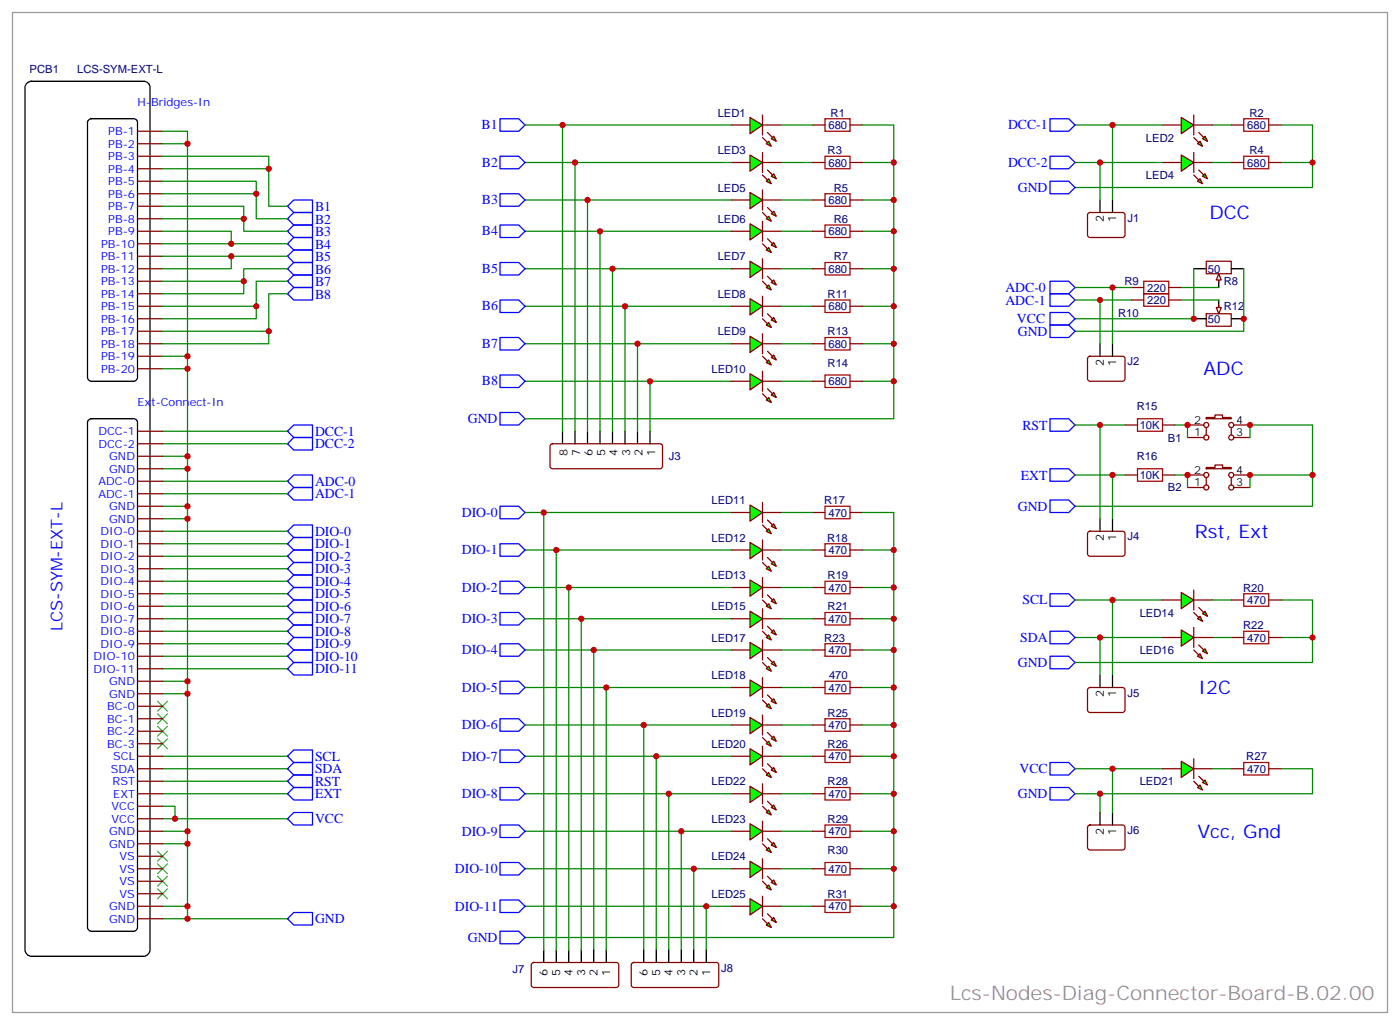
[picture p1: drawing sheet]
<svg xmlns="http://www.w3.org/2000/svg" width="395mm" height="289mm" viewBox="0 0 395 289" stroke-linecap="round" stroke-linejoin="round" font-family="sans-serif">
<path d="M141.1 33.5h5.3l1.8 1.8-1.8 1.7h-5.3zM296.3 79.4h5.3l1.8 1.7-1.8 1.8h-5.3zM296.3 82.9h5.3l1.8 1.8-1.8 1.7h-5.3zM296.3 118.2h5.3l1.8 1.7-1.8 1.8h-5.3zM296.3 132.3h5.3l1.8 1.8-1.8 1.7h-5.3zM296.3 215.2h5.3l1.8 1.8-1.8 1.7h-5.3zM296.3 222.2h5.3l1.8 1.8-1.8 1.8h-5.3z" fill="none" stroke="#00f" stroke-width=".35"/>
<path d="M148.2 35.3h58.2M303.4 217h24.7M310.4 224v5.3" fill="none" stroke="#008700" stroke-width=".35"/>
<path d="M206.4 35.3h5.3M215.2 35.3h5.3" fill="none" stroke="#870000" stroke-width=".35"/>
<g fill="#0f0" stroke="#870000" stroke-width=".35">
<path d="M217.7 39.2l.7-.7 .7 1.4z"/>
<path d="M216.3 40.6l.7-.7 .7 1.4z"/>
</g>
<g fill="#870000" stroke="#870000" stroke-width=".35">
<path d="M216.6 37.4l1.4 1.4z"/>
<path d="M215.2 38.8l1.4 1.4z"/>
</g>
<path d="M215.2 32.5v5.6z" fill="#f00" stroke="#870000" stroke-width=".35"/>
<path d="M211.7 33.2l3.5 2.1-3.5 2.4z" fill="#0f0" stroke="#870000" stroke-width=".35"/>
<path d="M232.8 33.5h7.1v3.5h-7.1z" fill="none" stroke="#a10000" stroke-width=".35"/>
<path d="M229.3 35.3h3.5M239.9 35.3h3.5M206.4 45.9h5.3M215.2 45.9h5.3M155.5 125.4l.4-.2h30.4l.5 .2 .2 .5v5.7l-.3 .5-.4 .2h-30.4l-.5-.2-.2-.5v-5.7z" fill="none" stroke="#870000" stroke-width=".35"/>
<path d="M158.7 35.3v86.4M220.5 35.3h8.8" fill="none" stroke="#008700" stroke-width=".35"/>
<path d="M158.7 121.7v3.5M162.3 121.7v3.5M165.8 121.7v3.5M169.3 121.7v3.5M172.9 121.7v3.5M176.4 121.7v3.5M179.9 121.7v3.5M183.4 121.7v3.5" fill="none" stroke="#000" stroke-width=".35"/>
<g fill="#0f0" stroke="#870000" stroke-width=".35">
<path d="M217.7 49.7l.7-.7 .7 1.4z"/>
<path d="M216.3 51.2l.7-.8 .7 1.5z"/>
</g>
<g fill="#870000" stroke="#870000" stroke-width=".35">
<path d="M216.6 48l1.4 1.4z"/>
<path d="M215.2 49.4l1.4 1.4z"/>
</g>
<path d="M215.2 43v5.7z" fill="#f00" stroke="#870000" stroke-width=".35"/>
<path d="M211.7 43.7l3.5 2.2-3.5 2.4z" fill="#0f0" stroke="#870000" stroke-width=".35"/>
<path d="M148.2 45.9h58.2" fill="none" stroke="#008700" stroke-width=".35"/>
<path d="M206.4 56.4h5.3M215.2 56.4h5.3" fill="none" stroke="#870000" stroke-width=".35"/>
<g fill="#0f0" stroke="#870000" stroke-width=".35">
<path d="M217.7 60.3l.7-.7 .7 1.4z"/>
<path d="M216.3 61.7l.7-.7 .7 1.4z"/>
</g>
<g fill="#870000" stroke="#870000" stroke-width=".35">
<path d="M216.6 58.6l1.4 1.4z"/>
<path d="M215.2 60l1.4 1.4z"/>
</g>
<path d="M215.2 53.6v5.7z" fill="#f00" stroke="#870000" stroke-width=".35"/>
<path d="M211.7 54.3l3.5 2.1-3.5 2.5z" fill="#0f0" stroke="#870000" stroke-width=".35"/>
<path d="M148.2 56.4h58.2M148.2 65.3h58.2" fill="none" stroke="#008700" stroke-width=".35"/>
<path d="M206.4 65.3h5.3M215.2 65.3h5.3" fill="none" stroke="#870000" stroke-width=".35"/>
<g fill="#0f0" stroke="#870000" stroke-width=".35">
<path d="M217.7 69.1l.7-.7 .7 1.5z"/>
<path d="M216.3 70.6l.7-.7 .7 1.4z"/>
</g>
<g fill="#870000" stroke="#870000" stroke-width=".35">
<path d="M216.6 67.4l1.4 1.4z"/>
<path d="M215.2 68.8l1.4 1.4z"/>
</g>
<path d="M215.2 62.4v5.7z" fill="#f00" stroke="#870000" stroke-width=".35"/>
<path d="M211.7 63.1l3.5 2.2-3.5 2.4z" fill="#0f0" stroke="#870000" stroke-width=".35"/>
<path d="M148.2 75.8h58.2" fill="none" stroke="#008700" stroke-width=".35"/>
<path d="M206.4 75.8h5.3M215.2 75.8h5.3" fill="none" stroke="#870000" stroke-width=".35"/>
<g fill="#0f0" stroke="#870000" stroke-width=".35">
<path d="M217.7 79.7l.7-.7 .7 1.4z"/>
<path d="M216.3 81.1l.7-.7 .7 1.4z"/>
</g>
<g fill="#870000" stroke="#870000" stroke-width=".35">
<path d="M216.6 78l1.4 1.4z"/>
<path d="M215.2 79.4l1.4 1.4z"/>
</g>
<path d="M215.2 73v5.7z" fill="#f00" stroke="#870000" stroke-width=".35"/>
<path d="M211.7 73.7l3.5 2.1-3.5 2.5z" fill="#0f0" stroke="#870000" stroke-width=".35"/>
<path d="M148.2 86.4h58.2" fill="none" stroke="#008700" stroke-width=".35"/>
<path d="M206.4 86.4h5.3M215.2 86.4h5.3" fill="none" stroke="#870000" stroke-width=".35"/>
<g fill="#0f0" stroke="#870000" stroke-width=".35">
<path d="M218.4 89.6l.7 1.4-1.4-.7z"/>
<path d="M216.3 91.7l.7-.7 .7 1.4z"/>
</g>
<g fill="#870000" stroke="#870000" stroke-width=".35">
<path d="M216.6 88.5l1.4 1.5z"/>
<path d="M215.2 90l1.4 1.4z"/>
</g>
<path d="M215.2 83.6v5.7z" fill="#f00" stroke="#870000" stroke-width=".35"/>
<path d="M211.7 84.3l3.5 2.1-3.5 2.5z" fill="#0f0" stroke="#870000" stroke-width=".35"/>
<path d="M148.2 97h58.2" fill="none" stroke="#008700" stroke-width=".35"/>
<path d="M206.4 97h5.3M215.2 97h5.3" fill="none" stroke="#870000" stroke-width=".35"/>
<g fill="#0f0" stroke="#870000" stroke-width=".35">
<path d="M217.7 100.9l.7-.7 .7 1.4z"/>
<path d="M216.3 102.3l.7-.7 .7 1.4z"/>
</g>
<g fill="#870000" stroke="#870000" stroke-width=".35">
<path d="M216.6 99.1l1.4 1.4z"/>
<path d="M215.2 100.5l1.4 1.5z"/>
</g>
<path d="M215.2 94.2v5.6z" fill="#f00" stroke="#870000" stroke-width=".35"/>
<path d="M211.7 94.9l3.5 2.1-3.5 2.5z" fill="#0f0" stroke="#870000" stroke-width=".35"/>
<path d="M148.2 107.6h58.2" fill="none" stroke="#008700" stroke-width=".35"/>
<path d="M206.4 107.6h5.3M215.2 107.6h5.3" fill="none" stroke="#870000" stroke-width=".35"/>
<g fill="#0f0" stroke="#870000" stroke-width=".35">
<path d="M217.7 111.5l.7-.7 .7 1.4z"/>
<path d="M216.3 112.9l.7-.7 .7 1.4z"/>
</g>
<g fill="#870000" stroke="#870000" stroke-width=".35">
<path d="M216.6 109.7l1.4 1.4z"/>
<path d="M215.2 111.1l1.4 1.4z"/>
</g>
<path d="M215.2 104.8v5.6z" fill="#f00" stroke="#870000" stroke-width=".35"/>
<path d="M211.7 105.5l3.5 2.1-3.5 2.5z" fill="#0f0" stroke="#870000" stroke-width=".35"/>
<g fill="none" stroke="#008700" stroke-width=".35">
<path d="M162.3 45.9v75.8M165.8 56.4v65.3M220.5 45.9h8.8M220.5 56.4h8.8M169.3 65.3v56.4M172.9 75.8v45.9M220.5 65.3h8.8M220.5 75.8h8.8M176.4 86.4v35.3M179.9 97v24.7M220.5 86.4h8.8M220.5 97h8.8"/>
<path d="M183.4 107.6v14.1M220.5 107.6h8.8M220.5 194h8.8M181.7 204.6v63.5M185.2 213.4v54.7M220.5 213.4h8.8M220.5 204.6h8.8M188.7 224v44.1M192.3 234.6v33.5M220.5 234.6h8.8M220.5 224h8.8M195.8 245.2v22.9"/>
<path d="M199.3 255.8v12.3M220.5 255.8h8.8M220.5 245.2h8.8"/>
</g>
<path d="M206.4 255.8h5.3M215.2 255.8h5.3" fill="none" stroke="#870000" stroke-width=".35"/>
<g fill="#0f0" stroke="#870000" stroke-width=".35">
<path d="M217.7 259.6l.7-.7 .7 1.5z"/>
<path d="M216.3 261.1l.7-.7 .7 1.4z"/>
</g>
<g fill="#870000" stroke="#870000" stroke-width=".35">
<path d="M216.6 257.9l1.4 1.4z"/>
<path d="M215.2 259.3l1.4 1.4z"/>
</g>
<path d="M215.2 252.9v5.7z" fill="#f00" stroke="#870000" stroke-width=".35"/>
<path d="M211.7 253.6l3.5 2.2-3.5 2.4z" fill="#0f0" stroke="#870000" stroke-width=".35"/>
<path d="M148.2 255.8h58.2" fill="none" stroke="#008700" stroke-width=".35"/>
<path d="M141.1 254h5.3l1.8 1.8-1.8 1.7h-5.3z" fill="none" stroke="#00f" stroke-width=".35"/>
<path d="M206.4 245.2h5.3M215.2 245.2h5.3" fill="none" stroke="#870000" stroke-width=".35"/>
<g fill="#0f0" stroke="#870000" stroke-width=".35">
<path d="M217.7 249.1l.7-.7 .7 1.4z"/>
<path d="M217 249.8l.7 1.4-1.4-.7z"/>
</g>
<g fill="#870000" stroke="#870000" stroke-width=".35">
<path d="M216.6 247.3l1.4 1.4z"/>
<path d="M215.2 248.7l1.4 1.4z"/>
</g>
<path d="M215.2 242.4v5.6z" fill="#f00" stroke="#870000" stroke-width=".35"/>
<path d="M211.7 243.1l3.5 2.1-3.5 2.5z" fill="#0f0" stroke="#870000" stroke-width=".35"/>
<path d="M148.2 245.2h58.2" fill="none" stroke="#008700" stroke-width=".35"/>
<path d="M141.1 243.4h5.3l1.8 1.8-1.8 1.7h-5.3z" fill="none" stroke="#00f" stroke-width=".35"/>
<path d="M206.4 234.6h5.3M215.2 234.6h5.3" fill="none" stroke="#870000" stroke-width=".35"/>
<g fill="#0f0" stroke="#870000" stroke-width=".35">
<path d="M217.7 238.5l.7-.7 .7 1.4z"/>
<path d="M216.3 239.9l.7-.7 .7 1.4z"/>
</g>
<g fill="#870000" stroke="#870000" stroke-width=".35">
<path d="M216.6 236.7l1.4 1.4z"/>
<path d="M215.2 238.1l1.4 1.4z"/>
</g>
<path d="M215.2 231.8v5.6z" fill="#f00" stroke="#870000" stroke-width=".35"/>
<path d="M211.7 232.5l3.5 2.1-3.5 2.5z" fill="#0f0" stroke="#870000" stroke-width=".35"/>
<path d="M148.2 234.6h58.2" fill="none" stroke="#008700" stroke-width=".35"/>
<path d="M141.1 232.8h5.3l1.8 1.8-1.8 1.8h-5.3z" fill="none" stroke="#00f" stroke-width=".35"/>
<path d="M206.4 224h5.3M215.2 224h5.3" fill="none" stroke="#870000" stroke-width=".35"/>
<g fill="#0f0" stroke="#870000" stroke-width=".35">
<path d="M217.7 227.9l.7-.7 .7 1.4z"/>
<path d="M216.3 229.3l.7-.7 .7 1.4z"/>
</g>
<g fill="#870000" stroke="#870000" stroke-width=".35">
<path d="M216.6 226.1l1.4 1.4z"/>
<path d="M215.2 227.5l1.4 1.5z"/>
</g>
<path d="M215.2 221.2v5.6z" fill="#f00" stroke="#870000" stroke-width=".35"/>
<path d="M211.7 221.9l3.5 2.1-3.5 2.5z" fill="#0f0" stroke="#870000" stroke-width=".35"/>
<path d="M148.2 224h58.2" fill="none" stroke="#008700" stroke-width=".35"/>
<path d="M141.1 222.2h5.3l1.8 1.8-1.8 1.8h-5.3z" fill="none" stroke="#00f" stroke-width=".35"/>
<path d="M206.4 213.4h5.3M215.2 213.4h5.3" fill="none" stroke="#870000" stroke-width=".35"/>
<g fill="#0f0" stroke="#870000" stroke-width=".35">
<path d="M218.4 216.6l.7 1.4-1.4-.7z"/>
<path d="M217 218l.7 1.4-1.4-.7z"/>
</g>
<g fill="#870000" stroke="#870000" stroke-width=".35">
<path d="M216.6 215.5l1.4 1.5z"/>
<path d="M215.2 217l1.4 1.4z"/>
</g>
<path d="M215.2 210.6v5.7z" fill="#f00" stroke="#870000" stroke-width=".35"/>
<path d="M211.7 211.3l3.5 2.1-3.5 2.5z" fill="#0f0" stroke="#870000" stroke-width=".35"/>
<path d="M148.2 213.4h58.2M148.2 204.6h58.2" fill="none" stroke="#008700" stroke-width=".35"/>
<path d="M141.1 211.7h5.3l1.8 1.7-1.8 1.8h-5.3zM141.1 202.8h5.3l1.8 1.8-1.8 1.8h-5.3z" fill="none" stroke="#00f" stroke-width=".35"/>
<path d="M206.4 204.6h5.3M215.2 204.6h5.3" fill="none" stroke="#870000" stroke-width=".35"/>
<g fill="#0f0" stroke="#870000" stroke-width=".35">
<path d="M218.4 207.8l.7 1.4-1.4-.7z"/>
<path d="M216.3 209.9l.7-.7 .7 1.4z"/>
</g>
<g fill="#870000" stroke="#870000" stroke-width=".35">
<path d="M216.6 206.7l1.4 1.4z"/>
<path d="M215.2 208.1l1.4 1.5z"/>
</g>
<path d="M215.2 201.8v5.6z" fill="#f00" stroke="#870000" stroke-width=".35"/>
<path d="M211.7 202.5l3.5 2.1-3.5 2.5z" fill="#0f0" stroke="#870000" stroke-width=".35"/>
<path d="M141.1 192.3h5.3l1.8 1.7-1.8 1.8h-5.3z" fill="none" stroke="#00f" stroke-width=".35"/>
<path d="M148.2 194h58.2" fill="none" stroke="#008700" stroke-width=".35"/>
<path d="M206.4 194h5.3M215.2 194h5.3" fill="none" stroke="#870000" stroke-width=".35"/>
<g fill="#0f0" stroke="#870000" stroke-width=".35">
<path d="M217.7 197.9l.7-.7 .7 1.4z"/>
<path d="M216.3 199.3l.7-.7 .7 1.4z"/>
</g>
<g fill="#870000" stroke="#870000" stroke-width=".35">
<path d="M216.6 196.1l1.4 1.5z"/>
<path d="M215.2 197.6l1.4 1.4z"/>
</g>
<path d="M215.2 191.2v5.7z" fill="#f00" stroke="#870000" stroke-width=".35"/>
<path d="M211.7 191.9l3.5 2.1-3.5 2.5z" fill="#0f0" stroke="#870000" stroke-width=".35"/>
<path d="M167.6 183.4v84.7M220.5 183.4h8.8M243.4 183.4h8.8v81.2h-104" fill="none" stroke="#008700" stroke-width=".35"/>
<path d="M232.8 181.7h7.1v3.5h-7.1z" fill="none" stroke="#a10000" stroke-width=".35"/>
<path d="M206.4 183.4h5.3M215.2 183.4h5.3M229.3 183.4h3.5M239.9 183.4h3.5" fill="none" stroke="#870000" stroke-width=".35"/>
<g fill="#0f0" stroke="#870000" stroke-width=".35">
<path d="M217.7 187.3l.7-.7 .7 1.4z"/>
<path d="M216.3 188.7l.7-.7 .7 1.4z"/>
</g>
<g fill="#870000" stroke="#870000" stroke-width=".35">
<path d="M216.6 185.6l1.4 1.4z"/>
<path d="M215.2 187l1.4 1.4z"/>
</g>
<path d="M215.2 180.6v5.7z" fill="#f00" stroke="#870000" stroke-width=".35"/>
<path d="M211.7 181.3l3.5 2.1-3.5 2.5z" fill="#0f0" stroke="#870000" stroke-width=".35"/>
<path d="M148.2 183.4h58.2" fill="none" stroke="#008700" stroke-width=".35"/>
<path d="M141.1 181.7h5.3l1.8 1.7-1.8 1.8h-5.3z" fill="none" stroke="#00f" stroke-width=".35"/>
<path d="M336.9 75.8h3.5M344 77.6v3.5M347.5 75.8h3.5" fill="none" stroke="#000" stroke-width=".35"/>
<path d="M340.4 73.7h7.1v3.6h-7.1zM344 78v1.7" fill="none" stroke="#870000" stroke-width=".35"/>
<path d="M344 77.3l.7 1.7h-1.4z" fill="#f0f0f0" stroke="#870000" stroke-width=".35"/>
<path d="M336.9 90h3.5M344 84.7v3.5M347.5 90h3.5" fill="none" stroke="#000" stroke-width=".35"/>
<path d="M340.4 88.5h7.1v3.6h-7.1zM344 86.1v1.7" fill="none" stroke="#870000" stroke-width=".35"/>
<path d="M343.3 86.8h1.4l-.7 1.7z" fill="#f0f0f0" stroke="#870000" stroke-width=".35"/>
<path d="M296.3 44.1h5.3l1.8 1.8-1.8 1.7h-5.3z" fill="none" stroke="#00f" stroke-width=".35"/>
<path d="M342.2 35.3h5.3" fill="none" stroke="#008700" stroke-width=".35"/>
<path d="M351 33.5h7.1v3.5h-7.1z" fill="none" stroke="#a10000" stroke-width=".35"/>
<path d="M328.1 35.3h5.3M336.9 35.3h5.3M347.5 35.3h3.5M358.1 35.3h3.5" fill="none" stroke="#870000" stroke-width=".35"/>
<g fill="#0f0" stroke="#870000" stroke-width=".35">
<path d="M340.1 38.5l.7 1.4-1.4-.7z"/>
<path d="M338 40.6l.7-.7 .7 1.4z"/>
</g>
<g fill="#870000" stroke="#870000" stroke-width=".35">
<path d="M338.3 37.4l1.4 1.4z"/>
<path d="M336.9 38.8l1.4 1.4z"/>
</g>
<path d="M336.9 32.5v5.6z" fill="#f00" stroke="#870000" stroke-width=".35"/>
<path d="M333.4 33.2l3.5 2.1-3.5 2.4z" fill="#0f0" stroke="#870000" stroke-width=".35"/>
<path d="M303.4 35.3h24.7" fill="none" stroke="#008700" stroke-width=".35"/>
<path d="M296.3 33.5h5.3l1.8 1.8-1.8 1.7h-5.3z" fill="none" stroke="#00f" stroke-width=".35"/>
<path d="M328.1 45.9h5.3M336.9 45.9h5.3M307.2 60.2l.4-.2h9.5l.4 .7-.1 5.9-.6 .4h-9.5l-.4-.7v-5.6z" fill="none" stroke="#870000" stroke-width=".35"/>
<path d="M310.4 56.4v3.6M314 56.4v3.6" fill="none" stroke="#000" stroke-width=".35"/>
<g fill="#0f0" stroke="#870000" stroke-width=".35">
<path d="M340.1 49l.7 1.4-1.4-.7z"/>
<path d="M338.7 50.4l.7 1.5-1.4-.7z"/>
</g>
<g fill="#870000" stroke="#870000" stroke-width=".35">
<path d="M338.3 48l1.4 1.4z"/>
<path d="M336.9 49.4l1.4 1.4z"/>
</g>
<path d="M336.9 43v5.7z" fill="#f00" stroke="#870000" stroke-width=".35"/>
<path d="M333.4 43.7l3.5 2.2-3.5 2.4z" fill="#0f0" stroke="#870000" stroke-width=".35"/>
<g fill="none" stroke="#008700" stroke-width=".35">
<path d="M314 35.3v21.1M361.6 35.3h8.8v17.6h-67M243.4 45.9h8.8M243.4 56.4h8.8M303.4 45.9h24.7M310.4 45.9v10.5M342.2 45.9h5.3M361.6 45.9h8.8M243.4 65.3h8.8M243.4 75.8h8.8M336.9 75.8v14.2h-33.5M351 75.8v17.7h-47.6"/>
<path d="M243.4 86.4h8.8M243.4 97h8.8M303.4 81.1h15.9M303.4 84.7h15.9M310.4 84.7v12.3M314 81.1v15.9M333.4 81.1h10.6M333.4 84.7h10.6M243.4 107.6h8.8M303.4 119.9h14.1M310.4 119.9v26.5M331.6 119.9h3.5v3.6"/>
<path d="M303.4 134.1h14.1M314 134.1v12.3M331.6 134.1h3.5v3.5M352.8 123.5v-3.6h17.6v23h-67M303.4 179.9h24.7M310.4 179.9v10.6M314 169.3v21.2M342.2 179.9h5.3M361.6 169.3h8.8v17.7h-67M361.6 179.9h8.8M243.4 194h8.8M243.4 204.6h8.8"/>
<path d="M243.4 213.4h8.8M243.4 224h8.8M243.4 234.6h8.8M243.4 245.2h8.8M243.4 255.8h8.8"/>
</g>
<g fill="none" stroke="#870000" stroke-width=".35">
<path d="M229.3 45.9h3.5M229.3 56.4h3.5M239.9 45.9h3.5M239.9 56.4h3.5M347.5 45.9h3.5M358.1 45.9h3.5M229.3 65.3h3.5M229.3 75.8h3.5M239.9 65.3h3.5M239.9 75.8h3.5M229.3 86.4h3.5M229.3 97h3.5"/>
<path d="M239.9 86.4h3.5M239.9 97h3.5M319.3 81.1h3.5M319.3 84.7h3.5M329.8 81.1h3.6M329.8 84.7h3.6M229.3 107.6h3.5M239.9 107.6h3.5M307.2 100.7l.4-.2 9.5 .1 .4 .6-.1 6-.6 .4-9.5-.1-.4-.6v-5.7zM317.5 119.9h3.5M328.1 119.9h3.5M335.1 119.9h4.6"/>
<path d="M340.4 117.8h2.5v-.7h2.1v.7h2.5v.4h-7.1zM348.2 119.9h4.6M317.5 134.1h3.5M328.1 134.1h3.5M335.1 123.5h4.6M335.1 137.6h4.6M335.1 134.1h4.6M340.4 131.9h2.5v-.7h2.1v.7h2.5v.4h-7.1zM340.4 120.7v2.1M340.4 134.8v2.1M347.5 120.7v2.1M347.5 134.8v2.1"/>
<path d="M348.2 123.5h4.6M348.2 137.6h4.6M348.2 134.1h4.6M307.2 150.1l.4-.2 9.5 .1 .4 .6-.1 6-.6 .4-9.5-.1-.4-.6v-5.7zM328.1 179.9h5.3M336.9 179.9h5.3M347.5 179.9h3.5M358.1 179.9h3.5M229.3 194h3.5M239.9 194h3.5M229.3 204.6h3.5M229.3 213.4h3.5"/>
<path d="M239.9 204.6h3.5M239.9 213.4h3.5M229.3 224h3.5M229.3 234.6h3.5M239.9 224h3.5M239.9 234.6h3.5M229.3 245.2h3.5M229.3 255.8h3.5M239.9 245.2h3.5M239.9 255.8h3.5"/>
<circle cx="340.4" cy="119.9" r=".71"/>
<circle cx="347.5" cy="119.9" r=".71"/>
<circle cx="340.4" cy="123.5" r=".71"/>
<circle cx="340.4" cy="137.6" r=".71"/>
<circle cx="340.4" cy="134.1" r=".71"/>
<circle cx="347.5" cy="123.5" r=".71"/>
<circle cx="347.5" cy="134.1" r=".71"/>
<circle cx="347.5" cy="137.6" r=".71"/>
</g>
<path d="M310.4 97v3.5M314 97v3.5M310.4 146.4v3.5M314 146.4v3.5" fill="none" stroke="#000" stroke-width=".35"/>
<g fill="none" stroke="#a10000" stroke-width=".35">
<path d="M232.8 44.1h7.1v3.5h-7.1zM232.8 54.7h7.1v3.5h-7.1zM351 44.1h7.1v3.5h-7.1zM232.8 63.5h7.1v3.5h-7.1zM232.8 74.1h7.1v3.5h-7.1zM322.8 79.4h7v3.5h-7zM232.8 84.7h7.1v3.5h-7.1zM232.8 95.2h7.1v3.6h-7.1zM322.8 82.9h7v3.5h-7zM232.8 105.8h7.1v3.6h-7.1zM321 118.2h7.1v3.5h-7.1zM321 132.3h7.1v3.5h-7.1z"/>
<path d="M351 178.2h7.1v3.5h-7.1zM232.8 192.3h7.1v3.5h-7.1zM232.8 202.8h7.1v3.6h-7.1zM232.8 211.7h7.1v3.5h-7.1zM232.8 222.2h7.1v3.6h-7.1zM232.8 232.8h7.1v3.6h-7.1zM232.8 243.4h7.1v3.5h-7.1zM232.8 254h7.1v3.5h-7.1z"/>
</g>
<path d="M296.3 51.2h5.3l1.8 1.7-1.8 1.8h-5.3zM296.3 88.2h5.3l1.8 1.8-1.8 1.7h-5.3zM296.3 91.7h5.3l1.8 1.8-1.8 1.7h-5.3zM141.1 116.4h5.3l1.8 1.8-1.8 1.7h-5.3zM296.3 141.1h5.3l1.8 1.8-1.8 1.7h-5.3zM296.3 185.2h5.3l1.8 1.8-1.8 1.7h-5.3zM141.1 262.8h5.3l1.8 1.8-1.8 1.7h-5.3z" fill="none" stroke="#00f" stroke-width=".35"/>
<g fill="#0f0" stroke="#870000" stroke-width=".35">
<path d="M340.1 183.1l.7 1.4-1.4-.7z"/>
<path d="M338 185.2l.7-.7 .7 1.4z"/>
</g>
<g fill="#870000" stroke="#870000" stroke-width=".35">
<path d="M338.3 182l1.4 1.4z"/>
<path d="M336.9 183.4l1.4 1.5z"/>
</g>
<path d="M336.9 177.1v5.6z" fill="#f00" stroke="#870000" stroke-width=".35"/>
<path d="M333.4 177.8l3.5 2.1-3.5 2.5z" fill="#0f0" stroke="#870000" stroke-width=".35"/>
<path d="M328.1 169.3h5.3M336.9 169.3h5.3M307.2 194.2l.4-.2 9.5 .1 .4 .6-.1 6-.6 .4-9.5-.1-.4-.6v-5.7z" fill="none" stroke="#870000" stroke-width=".35"/>
<path d="M310.4 190.5v3.5M314 190.5v3.5" fill="none" stroke="#000" stroke-width=".35"/>
<path d="M296.3 167.6h5.3l1.8 1.7-1.8 1.8h-5.3z" fill="none" stroke="#00f" stroke-width=".35"/>
<path d="M303.4 169.3h24.7" fill="none" stroke="#008700" stroke-width=".35"/>
<g fill="#0f0" stroke="#870000" stroke-width=".35">
<path d="M340.1 172.5l.7 1.4-1.4-.7z"/>
<path d="M338 174.6l.7-.7 .7 1.4z"/>
</g>
<g fill="#870000" stroke="#870000" stroke-width=".35">
<path d="M338.3 171.4l1.4 1.5z"/>
<path d="M336.9 172.9l1.4 1.4z"/>
</g>
<path d="M336.9 166.5v5.7z" fill="#f00" stroke="#870000" stroke-width=".35"/>
<path d="M333.4 167.2l3.5 2.1-3.5 2.5z" fill="#0f0" stroke="#870000" stroke-width=".35"/>
<path d="M351 167.6h7.1v3.5h-7.1z" fill="none" stroke="#a10000" stroke-width=".35"/>
<path d="M347.5 169.3h3.5M358.1 169.3h3.5M328.1 217h5.3M336.9 217h5.3M307.2 233l.4-.2 9.5 .1 .4 .6-.1 6-.6 .4-9.5-.1-.4-.6v-5.7z" fill="none" stroke="#870000" stroke-width=".35"/>
<path d="M342.2 169.3h5.3" fill="none" stroke="#008700" stroke-width=".35"/>
<path d="M296.3 178.2h5.3l1.8 1.7-1.8 1.8h-5.3z" fill="none" stroke="#00f" stroke-width=".35"/>
<path d="M310.4 229.3v3.5M314 229.3v3.5" fill="none" stroke="#000" stroke-width=".35"/>
<g fill="#0f0" stroke="#870000" stroke-width=".35">
<path d="M340.1 220.1l.7 1.4-1.4-.7z"/>
<path d="M338 222.2l.7-.7 .7 1.5z"/>
</g>
<g fill="#870000" stroke="#870000" stroke-width=".35">
<path d="M338.3 219.1l1.4 1.4z"/>
<path d="M336.9 220.5l1.4 1.4z"/>
</g>
<path d="M336.9 214.1v5.7z" fill="#f00" stroke="#870000" stroke-width=".35"/>
<path d="M333.4 214.8l3.5 2.2-3.5 2.4z" fill="#0f0" stroke="#870000" stroke-width=".35"/>
<path d="M232.8 153.5h7.1v3.5h-7.1zM232.8 172.9h7.1v3.5h-7.1zM232.8 164h7.1v3.6h-7.1zM351 215.2h7.1v3.5h-7.1z" fill="none" stroke="#a10000" stroke-width=".35"/>
<path d="M206.4 144.6h5.3M215.2 144.6h5.3M229.3 155.2h3.5M239.9 155.2h3.5M229.3 174.6h3.5M229.3 165.8h3.5M239.9 174.6h3.5M239.9 165.8h3.5M347.5 217h3.5M358.1 217h3.5" fill="none" stroke="#870000" stroke-width=".35"/>
<g fill="none" stroke="#008700" stroke-width=".35">
<path d="M45.9 128.8h7v130.5M45.9 121.7h35.2M45.9 125.2h35.2M45.9 135.8h35.2M45.9 139.3h35.2M45.9 132.3h7M45.9 149.9h35.2M45.9 153.5h35.2M45.9 157h35.2M45.9 142.9h7M45.9 146.4h7M148.2 144.6h58.2"/>
<path d="M243.4 155.2h8.8M45.9 160.5h35.2M45.9 164h35.2M45.9 167.6h35.2M45.9 171.1h35.2M45.9 174.6h35.2M45.9 178.2h35.2M243.4 174.6h8.8M243.4 165.8h8.8M45.9 181.7h35.2M45.9 185.2h35.2M45.9 188.7h35.2"/>
<path d="M45.9 192.3h7M45.9 195.8h7M45.9 217h35.2M45.9 213.4h35.2M314 217v12.3M342.2 217h5.3M361.6 217h8.8v7h-67M45.9 227.5h3.5v3.6M45.9 220.5h35.2M45.9 224h35.2M45.9 234.6h7M45.9 238.1h7"/>
<path d="M45.9 231.1h35.2M45.9 259.3h35.2"/>
</g>
<g fill="none" stroke="#00f" stroke-width=".35">
<path d="M81.1 121.7l1.8-1.8h5.3v3.6h-5.3zM81.1 125.2l1.8-1.7h5.3v3.5h-5.3zM81.1 135.8l1.8-1.7h5.3v3.5h-5.3zM81.1 139.3l1.8-1.7h5.3v3.5h-5.3zM81.1 149.9l1.8-1.7h5.3v3.5h-5.3zM81.1 153.5l1.8-1.8h5.3v3.5h-5.3zM81.1 157l1.8-1.8h5.3v3.6h-5.3zM141.1 142.9h5.3l1.8 1.7-1.8 1.8h-5.3zM81.1 160.5l1.8-1.7h5.3v3.5h-5.3zM81.1 171.1l1.8-1.8h5.3v3.6h-5.3zM81.1 174.6l1.8-1.7h5.3v3.5h-5.3zM81.1 178.2l1.8-1.8h5.3v3.5h-5.3z"/>
<path d="M82.9 162.3h5.3v3.5h-5.3l-1.8-1.8zM82.9 165.8h5.3v3.5h-5.3l-1.8-1.7zM81.1 181.7l1.8-1.8h5.3v3.5h-5.3zM81.1 185.2l1.8-1.8h5.3v3.6h-5.3zM81.1 188.7l1.8-1.7h5.3v3.5h-5.3zM81.1 213.4l1.8-1.7h5.3v3.5h-5.3zM81.1 217l1.8-1.8h5.3v3.5h-5.3zM81.1 220.5l1.8-1.8h5.3v3.5h-5.3zM81.1 224l1.8-1.8h5.3v3.6h-5.3zM82.9 229.3h5.3v3.5h-5.3l-1.8-1.7zM81.1 259.3l1.8-1.8h5.3v3.6h-5.3z"/>
</g>
<g fill="#0f0" stroke="#870000" stroke-width=".35">
<path d="M217.7 148.5l.7-.7 .7 1.4z"/>
<path d="M217 149.2l.7 1.4-1.4-.7z"/>
</g>
<g fill="#870000" stroke="#870000" stroke-width=".35">
<path d="M216.6 146.8l1.4 1.4z"/>
<path d="M215.2 148.2l1.4 1.4z"/>
</g>
<path d="M215.2 141.8v5.7z" fill="#f00" stroke="#870000" stroke-width=".35"/>
<path d="M211.7 142.5l3.5 2.1-3.5 2.5z" fill="#0f0" stroke="#870000" stroke-width=".35"/>
<path d="M232.8 142.9h7.1v3.5h-7.1z" fill="none" stroke="#a10000" stroke-width=".35"/>
<path d="M206.4 155.2h5.3M215.2 155.2h5.3M229.3 144.6h3.5M239.9 144.6h3.5" fill="none" stroke="#870000" stroke-width=".35"/>
<path d="M220.5 144.6h8.8" fill="none" stroke="#008700" stroke-width=".35"/>
<g fill="#0f0" stroke="#870000" stroke-width=".35">
<path d="M217.7 159.1l.7-.7 .7 1.4z"/>
<path d="M216.3 160.5l.7-.7 .7 1.4z"/>
</g>
<g fill="#870000" stroke="#870000" stroke-width=".35">
<path d="M216.6 157.3l1.4 1.5z"/>
<path d="M215.2 158.8l1.4 1.4z"/>
</g>
<path d="M215.2 152.4v5.6z" fill="#f00" stroke="#870000" stroke-width=".35"/>
<path d="M211.7 153.1l3.5 2.1-3.5 2.5z" fill="#0f0" stroke="#870000" stroke-width=".35"/>
<path d="M148.2 155.2h58.2" fill="none" stroke="#008700" stroke-width=".35"/>
<path d="M141.1 153.5h5.3l1.8 1.7-1.8 1.8h-5.3z" fill="none" stroke="#00f" stroke-width=".35"/>
<path d="M206.4 165.8h5.3M215.2 165.8h5.3" fill="none" stroke="#870000" stroke-width=".35"/>
<g fill="#0f0" stroke="#870000" stroke-width=".35">
<path d="M218.4 169l.7 1.4-1.4-.7z"/>
<path d="M217 170.4l.7 1.4-1.4-.7z"/>
</g>
<g fill="#870000" stroke="#870000" stroke-width=".35">
<path d="M216.6 167.9l1.4 1.4z"/>
<path d="M215.2 169.3l1.4 1.4z"/>
</g>
<path d="M215.2 163v5.6z" fill="#f00" stroke="#870000" stroke-width=".35"/>
<path d="M211.7 163.7l3.5 2.1-3.5 2.5z" fill="#0f0" stroke="#870000" stroke-width=".35"/>
<path d="M148.2 165.8h58.2M148.2 174.6h58.2" fill="none" stroke="#008700" stroke-width=".35"/>
<path d="M141.1 164h5.3l1.8 1.8-1.8 1.8h-5.3zM141.1 172.9h5.3l1.8 1.7-1.8 1.8h-5.3z" fill="none" stroke="#00f" stroke-width=".35"/>
<path d="M206.4 174.6h5.3M215.2 174.6h5.3" fill="none" stroke="#870000" stroke-width=".35"/>
<g fill="#0f0" stroke="#870000" stroke-width=".35">
<path d="M217.7 178.5l.7-.7 .7 1.4z"/>
<path d="M217 179.2l.7 1.4-1.4-.7z"/>
</g>
<g fill="#870000" stroke="#870000" stroke-width=".35">
<path d="M216.6 176.7l1.4 1.5z"/>
<path d="M215.2 178.2l1.4 1.4z"/>
</g>
<path d="M215.2 171.8v5.6z" fill="#f00" stroke="#870000" stroke-width=".35"/>
<path d="M211.7 172.5l3.5 2.1-3.5 2.5z" fill="#0f0" stroke="#870000" stroke-width=".35"/>
<path d="M243.4 35.3h8.8v82.9h-104M370.4 134.1h-17.6v3.5M153.5 144.6v123.5M157 155.2v112.9M220.5 155.2h8.8M243.4 144.6h8.8v38.8M160.5 165.8v102.3M164 174.6v93.5M220.5 165.8h8.8M220.5 174.6h8.8M171.1 194v74.1M45.9 255.8h7" fill="none" stroke="#008700" stroke-width=".35"/>
<path d="M150.2 271.8l.4-.2 23.6 .1 .4 .6v6l-.7 .4-23.5-.1-.5-.6v-5.7zM178.4 271.8l.5-.2 23.5 .1 .4 .6v6l-.7 .4-23.5-.1-.4-.6v-5.7z" fill="none" stroke="#870000" stroke-width=".35"/>
<path d="M153.5 268.1v3.5M157 268.1v3.5M160.5 268.1v3.5M164 268.1v3.5M167.6 268.1v3.5M171.1 268.1v3.5M181.7 268.1v3.5M185.2 268.1v3.5M188.7 268.1v3.5M192.3 268.1v3.5M195.8 268.1v3.5M199.3 268.1v3.5" fill="none" stroke="#000" stroke-width=".35"/>
<g fill="none" stroke="#00f" stroke-width=".35">
<path d="M81.1 58.2l1.8-1.8h5.3v3.6h-5.3zM141.1 44.1h5.3l1.8 1.8-1.8 1.7h-5.3zM141.1 54.7h5.3l1.8 1.7-1.8 1.8h-5.3zM81.1 61.7l1.8-1.7h5.3v3.5h-5.3zM81.1 68.8l1.8-1.8h5.3v3.6h-5.3zM81.1 72.3l1.8-1.7h5.3v3.5h-5.3zM81.1 75.8l1.8-1.7h5.3v3.5h-5.3zM81.1 79.4l1.8-1.8h5.3v3.5h-5.3zM82.9 63.5h5.3v3.5h-5.3l-1.8-1.7zM141.1 63.5h5.3l1.8 1.8-1.8 1.7h-5.3zM141.1 74.1h5.3l1.8 1.7-1.8 1.8h-5.3zM81.1 82.9l1.8-1.8h5.3v3.6h-5.3z"/>
<path d="M141.1 84.7h5.3l1.8 1.7-1.8 1.8h-5.3zM141.1 95.2h5.3l1.8 1.8-1.8 1.8h-5.3zM141.1 105.8h5.3l1.8 1.8-1.8 1.8h-5.3z"/>
</g>
<g fill="none" stroke="#3c3" stroke-width=".35">
<path d="M44.4 197.9l2.9 2.8M47.3 197.9l-2.9 2.8M44.4 201.4l2.9 2.9M44.4 205l2.9 2.8M44.4 208.5l2.9 2.8M47.3 201.4l-2.9 2.9M47.3 205l-2.9 2.8M47.3 208.5l-2.9 2.8M44.4 240.2l2.9 2.9M44.4 243.8l2.9 2.8M44.4 247.3l2.9 2.8M44.4 250.8l2.9 2.8"/>
<path d="M47.3 240.2l-2.9 2.9M47.3 243.8l-2.9 2.8M47.3 247.3l-2.9 2.8M47.3 250.8l-2.9 2.8"/>
</g>
<path d="M3.5 3.5h388.1v282.3h-388.1z" fill="none" stroke="#999" stroke-width=".35"/>
<path d="M7.6 23.4l1.2-.5h31.8a1.76 1.76 0 0 1 1.7 1.8v243.4a1.89 1.89 0 0 1-1.7 1.8h-31.8a1.89 1.89 0 0 1-1.7-1.8v-243.4z" fill="#fff" stroke="#000" stroke-width=".35"/>
<path d="M24.9 33.9l.9-.4h11.9l.7 .2 .4 .5v72.3l-.2 .7-.9 .4h-11.9l-.7-.2-.4-.9v-71.9zM24.9 118.6l.9-.4h11.9l.9 .4 .2 .6v142.6l-.2 .6-.9 .4h-11.9l-.7-.2-.4-.8v-142.6z" fill="none" stroke="#000" stroke-width=".35"/>
<g fill="none" stroke="#870000" stroke-width=".35">
<path d="M38.8 37h7.1M38.8 40.6h7.1M38.8 44.1h7.1M38.8 47.6h7.1M38.8 51.2h7.1M38.8 54.7h7.1M38.8 58.2h7.1M38.8 79.4h7.1M38.8 75.8h7.1M38.8 72.3h7.1M38.8 68.8h7.1M38.8 65.3h7.1"/>
<path d="M38.8 61.7h7.1M38.8 93.5h7.1M38.8 97h7.1M38.8 90h7.1M38.8 86.4h7.1M38.8 82.9h7.1M38.8 104.1h7.1M38.8 100.5h7.1M38.8 139.3h7.1M38.8 135.8h7.1M38.8 132.3h7.1M38.8 128.8h7.1"/>
<path d="M38.8 125.2h7.1M38.8 121.7h7.1M38.8 157h7.1M38.8 153.5h7.1M38.8 149.9h7.1M38.8 146.4h7.1M38.8 142.9h7.1M38.8 178.2h7.1M38.8 174.6h7.1M38.8 171.1h7.1M38.8 167.6h7.1M38.8 164h7.1"/>
<path d="M38.8 160.5h7.1M38.8 199.3h7.1M38.8 195.8h7.1M38.8 192.3h7.1M38.8 188.7h7.1M38.8 185.2h7.1M38.8 181.7h7.1M38.8 217h7.1M38.8 213.4h7.1M38.8 209.9h7.1M38.8 206.4h7.1M38.8 202.8h7.1"/>
<path d="M38.8 238.1h7.1M38.8 234.6h7.1M38.8 231.1h7.1M38.8 227.5h7.1M38.8 224h7.1M38.8 220.5h7.1M38.8 259.3h7.1M38.8 255.8h7.1M38.8 252.2h7.1M38.8 248.7h7.1M38.8 245.2h7.1M38.8 241.7h7.1"/>
</g>
<g fill="none" stroke="#008700" stroke-width=".35">
<path d="M45.9 37h7v91.8M45.9 44.1h29.9v14.1h5.3M45.9 51.2h26.4v10.5h8.8M45.9 58.2h22.9v7.1h12.3M45.9 40.6h7M45.9 47.6h29.9M45.9 54.7h26.4M45.9 65.3h19.4v3.5h15.8M45.9 61.7h22.9M45.9 68.8h19.4M45.9 72.3h35.2M65.3 72.3v3.5h-19.4"/>
<path d="M68.8 79.4v3.5h-22.9M81.1 75.8h-12.3v3.6h-22.9M81.1 79.4h-8.8v7h-26.4M72.3 86.4v3.6h-26.4M75.8 93.5v3.5h-29.9M81.1 82.9h-5.3v10.6h-29.9M45.9 100.5h7M45.9 104.1h7"/>
</g>
<g fill="#c00">
<circle cx="158.8" cy="35.3" r=".88"/>
<circle cx="165.8" cy="56.4" r=".88"/>
<circle cx="169.3" cy="65.3" r=".88"/>
<circle cx="172.9" cy="75.8" r=".88"/>
<circle cx="176.4" cy="86.4" r=".88"/>
<circle cx="179.9" cy="97" r=".88"/>
<circle cx="183.4" cy="107.6" r=".88"/>
<circle cx="199.3" cy="255.8" r=".88"/>
<circle cx="195.8" cy="245.2" r=".88"/>
<circle cx="192.3" cy="234.6" r=".88"/>
<circle cx="188.7" cy="224" r=".88"/>
<circle cx="185.2" cy="213.4" r=".88"/>
<circle cx="181.7" cy="204.6" r=".88"/>
<circle cx="167.6" cy="183.4" r=".88"/>
<circle cx="336.9" cy="90" r=".88"/>
<circle cx="351" cy="90" r=".88"/>
<circle cx="335.1" cy="119.9" r=".88"/>
<circle cx="335.1" cy="134.1" r=".88"/>
<circle cx="314" cy="134.1" r=".88"/>
<circle cx="310.4" cy="84.7" r=".88"/>
<circle cx="314" cy="81.1" r=".88"/>
<circle cx="252.2" cy="194" r=".88"/>
<circle cx="252.2" cy="204.6" r=".88"/>
<circle cx="252.2" cy="213.4" r=".88"/>
<circle cx="252.2" cy="224" r=".88"/>
<circle cx="252.2" cy="234.6" r=".88"/>
<circle cx="252.2" cy="245.2" r=".88"/>
<circle cx="252.2" cy="255.8" r=".88"/>
<circle cx="314" cy="35.3" r=".88"/>
<circle cx="314" cy="169.3" r=".88"/>
<circle cx="310.4" cy="179.9" r=".88"/>
<circle cx="370.4" cy="179.9" r=".88"/>
<circle cx="314" cy="217" r=".88"/>
<circle cx="310.4" cy="45.9" r=".88"/>
<circle cx="370.4" cy="45.9" r=".88"/>
<circle cx="310.4" cy="224" r=".88"/>
<circle cx="52.9" cy="259.3" r=".88"/>
<circle cx="52.9" cy="132.3" r=".88"/>
<circle cx="52.9" cy="142.9" r=".88"/>
<circle cx="52.9" cy="146.4" r=".88"/>
<circle cx="52.9" cy="192.3" r=".88"/>
<circle cx="52.9" cy="195.8" r=".88"/>
<circle cx="52.9" cy="234.6" r=".88"/>
<circle cx="52.9" cy="238.1" r=".88"/>
<circle cx="49.4" cy="231.1" r=".88"/>
<circle cx="252.2" cy="183.4" r=".88"/>
<circle cx="252.2" cy="174.6" r=".88"/>
<circle cx="252.2" cy="165.8" r=".88"/>
<circle cx="252.2" cy="155.2" r=".88"/>
<circle cx="171.1" cy="194" r=".88"/>
<circle cx="164" cy="174.6" r=".88"/>
<circle cx="157" cy="155.2" r=".88"/>
<circle cx="153.5" cy="144.6" r=".88"/>
<circle cx="252.2" cy="107.6" r=".88"/>
<circle cx="252.2" cy="97" r=".88"/>
<circle cx="252.2" cy="86.4" r=".88"/>
<circle cx="252.2" cy="75.8" r=".88"/>
<circle cx="252.2" cy="65.3" r=".88"/>
<circle cx="252.2" cy="56.4" r=".88"/>
<circle cx="252.2" cy="45.9" r=".88"/>
<circle cx="162.3" cy="45.9" r=".88"/>
<circle cx="310.4" cy="119.9" r=".88"/>
<circle cx="370.4" cy="134.1" r=".88"/>
<circle cx="352.8" cy="134.1" r=".88"/>
<circle cx="160.5" cy="165.8" r=".88"/>
<circle cx="52.9" cy="255.8" r=".88"/>
<circle cx="352.8" cy="119.9" r=".88"/>
<circle cx="52.9" cy="128.8" r=".88"/>
<circle cx="52.9" cy="40.6" r=".88"/>
<circle cx="52.9" cy="100.5" r=".88"/>
<circle cx="52.9" cy="104.1" r=".88"/>
<circle cx="75.8" cy="47.6" r=".88"/>
<circle cx="72.3" cy="54.7" r=".88"/>
<circle cx="68.8" cy="61.7" r=".88"/>
<circle cx="65.3" cy="68.8" r=".88"/>
<circle cx="65.3" cy="72.3" r=".88"/>
<circle cx="68.8" cy="79.4" r=".88"/>
<circle cx="72.3" cy="86.4" r=".88"/>
<circle cx="75.8" cy="93.5" r=".88"/>
</g>
<text font-size="5.6" fill="#999" x="268.1" y="282.2">Lcs-Nodes-Diag-Connector-Board-B.02.00</text>
<g font-size="5.3" fill="#00f">
<text x="341.3" y="61.7">DCC</text>
<text x="339.6" y="105.8">ADC</text>
<text x="337.2" y="151.7">Rst, Ext</text>
<text x="338.2" y="195.8">I2C</text>
<text x="338" y="236.4">Vcc, Gnd</text>
</g>
<text font-size="4.6" fill="#00f" x="17.6" y="178.2" transform="rotate(-90 17.6 178.2)">LCS-SYM-EXT-L</text>
<g font-size="3.9" fill="#00f">
<text x="135.9" y="36.5">B1</text>
<text x="284.5" y="36.5">DCC-1</text>
<text x="136" y="47">B2</text>
<text x="284.5" y="47.1">DCC-2</text>
<text x="88.9" y="59.5">B1</text>
<text x="136" y="57.6">B3</text>
<text x="287.2" y="54.2">GND</text>
<text x="88.9" y="63.2">B2</text>
<text x="88.9" y="66.7">B3</text>
<text x="88.9" y="70.2">B4</text>
<text x="136" y="66.4">B4</text>
<text x="88.9" y="73.7">B5</text>
<text x="88.9" y="77.3">B6</text>
<text x="136" y="77">B5</text>
<text x="88.9" y="80.8">B7</text>
<text x="283.7" y="82.5">ADC-0</text>
<text x="88.9" y="84.3">B8</text>
<text x="136" y="87.6">B6</text>
<text x="283.7" y="86">ADC-1</text>
<text x="287" y="91.3">VCC</text>
<text x="287.2" y="94.8">GND</text>
<text x="136" y="98.2">B7</text>
<text x="136" y="108.8">B8</text>
<text x="132" y="119.5">GND</text>
<text x="88.9" y="123">DCC-1</text>
<text x="288.6" y="121.3">RST</text>
<text x="88.9" y="126.5">DCC-2</text>
<text x="88.9" y="137.1">ADC-0</text>
<text x="288.1" y="135.4">EXT</text>
<text x="88.9" y="140.7">ADC-1</text>
<text x="130.3" y="145.9">DIO-0</text>
<text x="287.2" y="144.2">GND</text>
<text x="88.9" y="151.2">DIO-0</text>
<text x="88.9" y="154.8">DIO-1</text>
<text x="88.9" y="158.3">DIO-2</text>
<text x="88.9" y="161.8">DIO-3</text>
<text x="130.3" y="156.5">DIO-1</text>
<text x="88.9" y="165.4">DIO-4</text>
<text x="130.3" y="167.1">DIO-2</text>
<text x="88.9" y="168.9">DIO-5</text>
<text x="88.9" y="172.4">DIO-6</text>
<text x="288.6" y="170.6">SCL</text>
<text x="88.9" y="175.9">DIO-7</text>
<text x="88.9" y="179.5">DIO-8</text>
<text x="130.3" y="175.9">DIO-3</text>
<text x="88.9" y="183">DIO-9</text>
<text x="130.3" y="184.7">DIO-4</text>
<text x="287.9" y="181.2">SDA</text>
<text x="88.9" y="186.5">DIO-10</text>
<text x="88.9" y="190.1">DIO-11</text>
<text x="287.2" y="188.3">GND</text>
<text x="130.3" y="195.3">DIO-5</text>
<text x="130.3" y="205.9">DIO-6</text>
<text x="88.9" y="214.7">SCL</text>
<text x="130.3" y="214.7">DIO-7</text>
<text x="88.9" y="218.3">SDA</text>
<text x="88.9" y="221.8">RST</text>
<text x="287.7" y="218.3">VCC</text>
<text x="88.9" y="225.3">EXT</text>
<text x="130.3" y="225.3">DIO-8</text>
<text x="287.2" y="225.3">GND</text>
<text x="88.9" y="232.4">VCC</text>
<text x="130.3" y="235.9">DIO-9</text>
<text x="128.4" y="246.5">DIO-10</text>
<text x="128.4" y="257">DIO-11</text>
<text x="88.9" y="260.6">GND</text>
<text x="132" y="265.9">GND</text>
</g>
<g font-size="3.2" fill="#000080">
<text x="8.4" y="20.5">PCB1</text>
<text x="21.8" y="20.5">LCS-SYM-EXT-L</text>
<text x="202.6" y="32.9">LED1</text>
<text x="234.4" y="32.9">R1</text>
<text x="352.6" y="32.9">R2</text>
<text x="233.8" y="36.4">680</text>
<text x="323.4" y="39.9">LED2</text>
<text x="352" y="36.4">680</text>
<text x="202.6" y="43.5">LED3</text>
<text x="233.6" y="43.5">R3</text>
<text x="233.8" y="47">680</text>
<text x="352" y="47">680</text>
<text x="352.6" y="43.5">R4</text>
<text x="323.4" y="50.5">LED4</text>
<text x="202.6" y="54.1">LED5</text>
<text x="233.8" y="57.6">680</text>
<text x="235.3" y="54">R5</text>
<text x="202.6" y="62.9">LED6</text>
<text x="235.3" y="62.9">R6</text>
<text x="318.2" y="62.5">J1</text>
<text x="233.8" y="66.4">680</text>
<text x="202.6" y="73.5">LED7</text>
<text x="233.8" y="77">680</text>
<text x="235.3" y="73.5">R7</text>
<text x="340.9" y="77">50</text>
<text x="317.3" y="80.5">R9</text>
<text x="323.8" y="82.3">220</text>
<text x="345.4" y="80.5">R8</text>
<text x="202.6" y="84.1">LED8</text>
<text x="233.6" y="84">R11</text>
<text x="233.8" y="87.6">680</text>
<text x="315.5" y="89.3">R10</text>
<text x="323.8" y="85.8">220</text>
<text x="345.4" y="87.6">R12</text>
<text x="202.6" y="94.6">LED9</text>
<text x="233.6" y="94.6">R13</text>
<text x="340.9" y="91.1">50</text>
<text x="233.8" y="98.2">680</text>
<text x="200.8" y="105.2">LED10</text>
<text x="233.6" y="103.4">R14</text>
<text x="318.2" y="103.1">J2</text>
<text x="233.8" y="108.8">680</text>
<text x="320.8" y="115.8">R15</text>
<text x="321.7" y="121.1">10K</text>
<text x="329.6" y="124.6">B1</text>
<text x="188.8" y="129.9">J3</text>
<text x="320.8" y="129.9">R16</text>
<text x="321.7" y="135.2">10K</text>
<text x="200.8" y="142.3">LED11</text>
<text x="232.6" y="142.2">R17</text>
<text x="329.6" y="138.7">B2</text>
<text x="233.8" y="145.8">470</text>
<text x="200.8" y="152.8">LED12</text>
<text x="233.4" y="152.8">R18</text>
<text x="318.2" y="152.5">J4</text>
<text x="233.8" y="156.4">470</text>
<text x="200.8" y="163.4">LED13</text>
<text x="233.6" y="163.4">R19</text>
<text x="233.8" y="167">470</text>
<text x="350.8" y="166.9">R20</text>
<text x="200.8" y="172.3">LED15</text>
<text x="233.6" y="172.2">R21</text>
<text x="321.6" y="174">LED14</text>
<text x="352" y="170.5">470</text>
<text x="233.8" y="175.8">470</text>
<text x="350.8" y="177.5">R22</text>
<text x="200.8" y="181.1">LED17</text>
<text x="232.6" y="181">R23</text>
<text x="233.8" y="184.6">470</text>
<text x="321.6" y="184.6">LED16</text>
<text x="352" y="181.1">470</text>
<text x="200.8" y="191.7">LED18</text>
<text x="234" y="191.6">470</text>
<text x="233.8" y="195.2">470</text>
<text x="318.2" y="196.6">J5</text>
<text x="200.8" y="202.2">LED19</text>
<text x="233.6" y="202.2">R25</text>
<text x="233.8" y="205.8">470</text>
<text x="200.8" y="211.1">LED20</text>
<text x="233.6" y="211">R26</text>
<text x="233.8" y="214.6">470</text>
<text x="351.7" y="214.5">R27</text>
<text x="200.8" y="221.6">LED22</text>
<text x="233.6" y="221.6">R28</text>
<text x="321.6" y="221.6">LED21</text>
<text x="352" y="218.1">470</text>
<text x="233.8" y="225.2">470</text>
<text x="200.8" y="232.2">LED23</text>
<text x="233.6" y="232.2">R29</text>
<text x="233.8" y="235.8">470</text>
<text x="318.2" y="235.4">J6</text>
<text x="200.8" y="242.8">LED24</text>
<text x="233.6" y="241">R30</text>
<text x="233.8" y="246.3">470</text>
<text x="200.8" y="253.4">LED25</text>
<text x="233.6" y="253.4">R31</text>
<text x="233.8" y="256.9">470</text>
<text x="144.7" y="274.5">J7</text>
<text x="203.6" y="274.2">J8</text>
</g>
<g font-size="3.2" fill="#00f">
<text x="38.8" y="30">H-Bridges-In</text>
<text x="30.6" y="38.1">PB-1</text>
<text x="30.6" y="41.6">PB-2</text>
<text x="30.6" y="45.2">PB-3</text>
<text x="30.6" y="48.7">PB-4</text>
<text x="30.6" y="52.2">PB-5</text>
<text x="30.6" y="55.7">PB-6</text>
<text x="30.6" y="59.3">PB-7</text>
<text x="30.6" y="62.8">PB-8</text>
<text x="28.5" y="69.9">PB-10</text>
<text x="30.6" y="66.3">PB-9</text>
<text x="28.5" y="76.9">PB-12</text>
<text x="28.5" y="73.4">PB-11</text>
<text x="28.5" y="84">PB-14</text>
<text x="28.5" y="80.4">PB-13</text>
<text x="28.5" y="87.5">PB-15</text>
<text x="28.5" y="94.5">PB-17</text>
<text x="28.5" y="91">PB-16</text>
<text x="28.5" y="101.6">PB-19</text>
<text x="28.5" y="98.1">PB-18</text>
<text x="28.5" y="105.1">PB-20</text>
<text x="38.8" y="114.7">Ext-Connect-In</text>
<text x="27.8" y="122.8">DCC-1</text>
<text x="27.8" y="126.3">DCC-2</text>
<text x="30.8" y="129.8">GND</text>
<text x="27.8" y="136.9">ADC-0</text>
<text x="30.8" y="133.3">GND</text>
<text x="27.8" y="140.4">ADC-1</text>
<text x="30.8" y="143.9">GND</text>
<text x="30.8" y="147.5">GND</text>
<text x="28.4" y="154.5">DIO-1</text>
<text x="28.4" y="151">DIO-0</text>
<text x="28.4" y="161.6">DIO-3</text>
<text x="28.4" y="158">DIO-2</text>
<text x="28.4" y="165.1">DIO-4</text>
<text x="28.4" y="172.2">DIO-6</text>
<text x="28.4" y="168.6">DIO-5</text>
<text x="28.4" y="179.2">DIO-8</text>
<text x="28.4" y="175.7">DIO-7</text>
<text x="28.4" y="182.7">DIO-9</text>
<text x="26.3" y="189.8">DIO-11</text>
<text x="26.3" y="186.3">DIO-10</text>
<text x="30.8" y="196.9">GND</text>
<text x="30.8" y="193.3">GND</text>
<text x="30.3" y="203.9">BC-1</text>
<text x="30.3" y="200.4">BC-0</text>
<text x="30.3" y="207.4">BC-2</text>
<text x="30.3" y="211">BC-3</text>
<text x="32" y="214.5">SCL</text>
<text x="31.3" y="218">SDA</text>
<text x="31.8" y="221.5">RST</text>
<text x="32" y="225.1">EXT</text>
<text x="31.5" y="232.1">VCC</text>
<text x="31.5" y="228.6">VCC</text>
<text x="30.8" y="239.2">GND</text>
<text x="30.8" y="235.7">GND</text>
<text x="33.8" y="242.7">VS</text>
<text x="33.8" y="249.8">VS</text>
<text x="33.8" y="246.2">VS</text>
<text x="30.8" y="256.8">GND</text>
<text x="33.8" y="253.3">VS</text>
<text x="30.8" y="260.4">GND</text>
</g>
<g font-size="3.2">
<text x="311.5" y="62.7" transform="rotate(-90 311.5 62.7)">2</text>
<text x="315" y="62.7" transform="rotate(-90 315 62.7)">1</text>
<text x="311.5" y="103.3" transform="rotate(-90 311.5 103.3)">2</text>
<text x="315" y="103.3" transform="rotate(-90 315 103.3)">1</text>
<text x="337" y="119.6">2</text>
<text x="348.9" y="119.6">4</text>
<text x="337" y="123.1">1</text>
<text x="348.9" y="123.1">3</text>
<text x="160.2" y="128.6" transform="rotate(-90 160.2 128.6)">8</text>
<text x="163.7" y="128.6" transform="rotate(-90 163.7 128.6)">7</text>
<text x="167.2" y="128.6" transform="rotate(-90 167.2 128.6)">6</text>
<text x="170.7" y="128.6" transform="rotate(-90 170.7 128.6)">5</text>
<text x="174.3" y="128.6" transform="rotate(-90 174.3 128.6)">4</text>
<text x="177.8" y="128.6" transform="rotate(-90 177.8 128.6)">3</text>
<text x="181.3" y="128.6" transform="rotate(-90 181.3 128.6)">2</text>
<text x="184.9" y="128.6" transform="rotate(-90 184.9 128.6)">1</text>
<text x="337" y="137.2">1</text>
<text x="337" y="133.7">2</text>
<text x="348.9" y="137.2">3</text>
<text x="348.9" y="133.7">4</text>
<text x="311.5" y="152.7" transform="rotate(-90 311.5 152.7)">2</text>
<text x="315" y="152.7" transform="rotate(-90 315 152.7)">1</text>
<text x="311.5" y="196.8" transform="rotate(-90 311.5 196.8)">2</text>
<text x="315" y="196.8" transform="rotate(-90 315 196.8)">1</text>
<text x="311.5" y="235.6" transform="rotate(-90 311.5 235.6)">2</text>
<text x="315" y="235.6" transform="rotate(-90 315 235.6)">1</text>
<text x="154.5" y="275.4" transform="rotate(-90 154.5 275.4)">6</text>
<text x="158" y="275.4" transform="rotate(-90 158 275.4)">5</text>
<text x="161.6" y="275.4" transform="rotate(-90 161.6 275.4)">4</text>
<text x="165.1" y="275.4" transform="rotate(-90 165.1 275.4)">3</text>
<text x="168.6" y="275.4" transform="rotate(-90 168.6 275.4)">2</text>
<text x="172.2" y="275.4" transform="rotate(-90 172.2 275.4)">1</text>
<text x="182.7" y="275.4" transform="rotate(-90 182.7 275.4)">6</text>
<text x="186.3" y="275.4" transform="rotate(-90 186.3 275.4)">5</text>
<text x="189.8" y="275.4" transform="rotate(-90 189.8 275.4)">4</text>
<text x="193.3" y="275.4" transform="rotate(-90 193.3 275.4)">3</text>
<text x="196.8" y="275.4" transform="rotate(-90 196.8 275.4)">2</text>
<text x="200.4" y="275.4" transform="rotate(-90 200.4 275.4)">1</text>
</g>
</svg>
